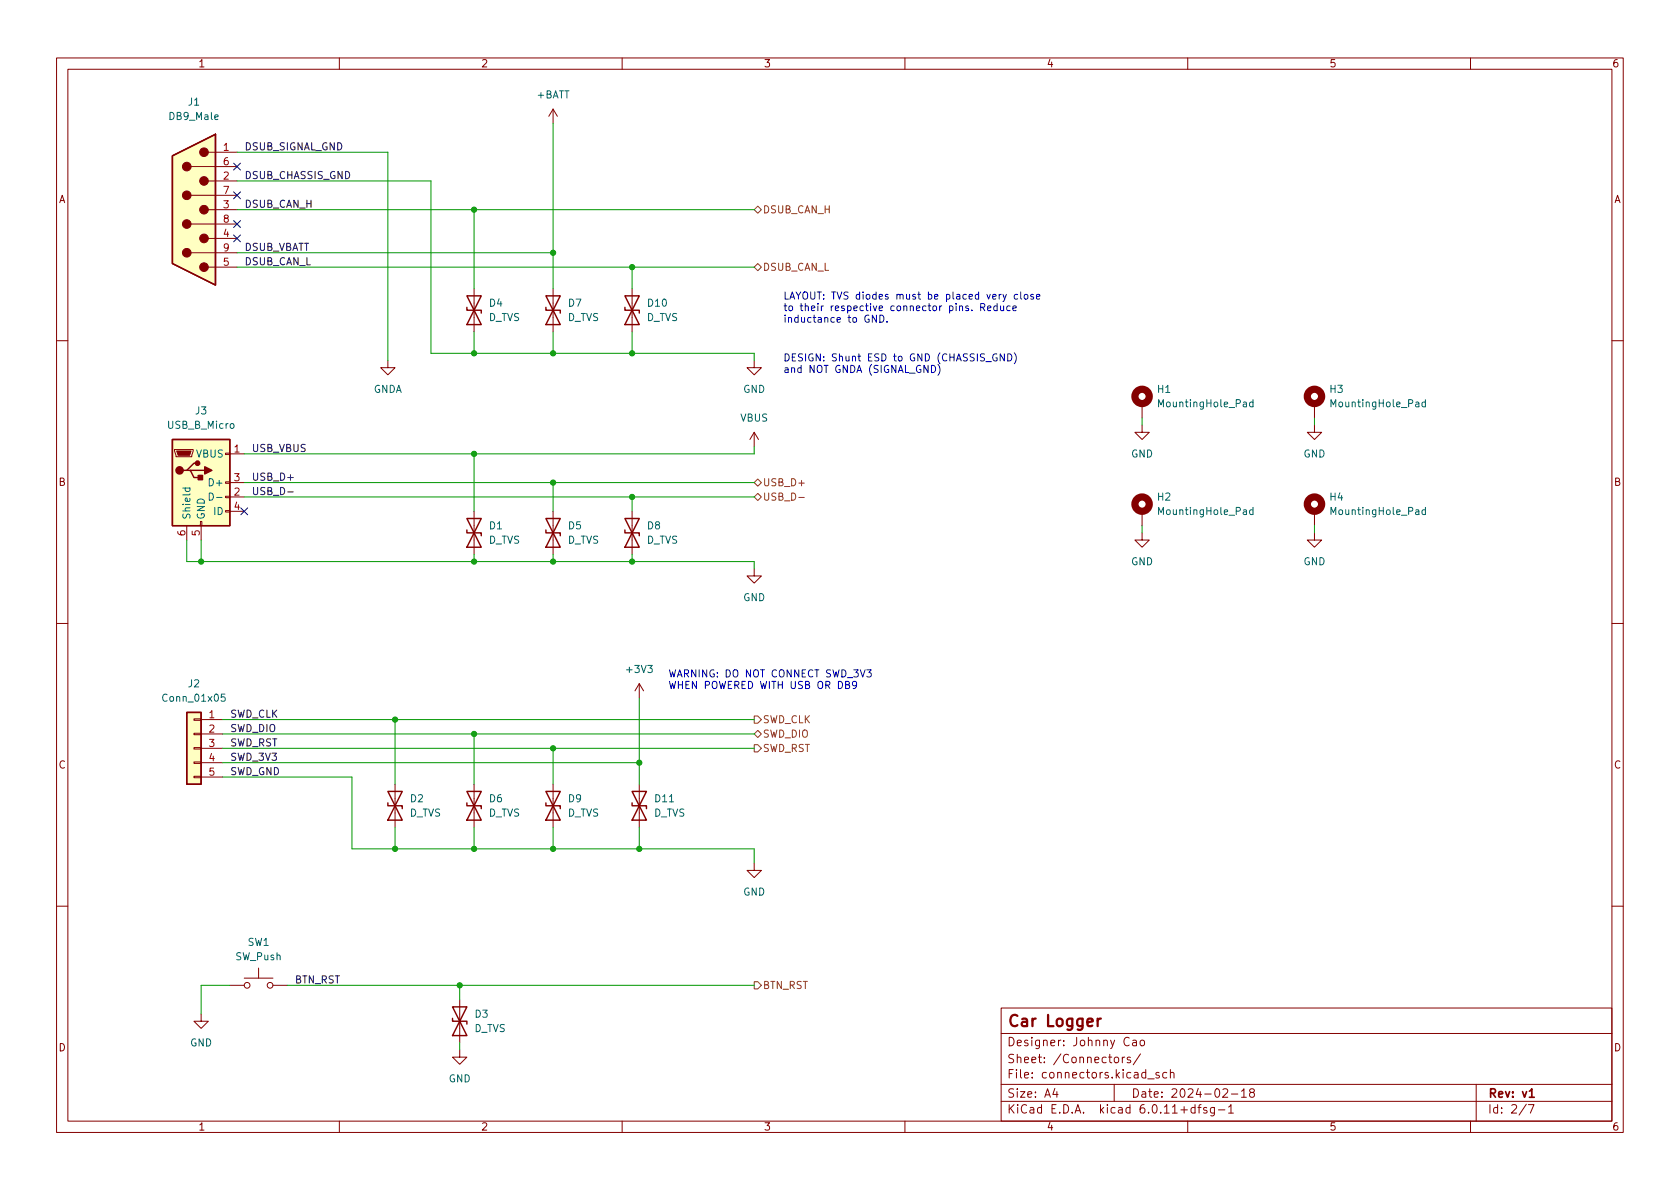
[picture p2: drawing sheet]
<svg xmlns="http://www.w3.org/2000/svg" width="297mm" height="210mm" viewBox="0 0 297 210" stroke-linecap="round" stroke-linejoin="round" font-family="sans-serif">
<g fill="none" stroke="#840000" stroke-width=".18">
<path d="M10 10.2h277v190.1h-277zM12 12.2h273v186.1h-273zM60 10.2v2M97.8 19.3v2.5M97.8 19.3l-.8 1.3M97.8 19.3l.8 1.3M110 10.2v2M160 10.2v2M210 10.2v2M260 10.2v2M33.8 29.5h8.1M33.8 34.5h8.1"/>
<path d="M33.8 39.6h8.1M36.8 26.9h5.1M36.8 32h5.1M36.8 37.1h5.1M33.8 44.7h8.1M36.8 42.2h5.1M36.8 47.2h5.1M83.8 51v7.7M97.8 51v7.7M111.8 51v7.7M10 60.2h2M30.9 79.5h3.3v.3l-.3 1h-2.8z"/>
<path d="M68.6 63.7v1.3h1.2l-1.2 1.3-1.3-1.3h1.3M133.3 63.7v1.3h1.3l-1.3 1.3-1.2-1.3h1.2M133.3 76.4l-.7 1.3M133.3 76.4v2.6M133.3 76.4l.8 1.3M201.9 75.2v1.2h1.3l-1.3 1.3-1.2-1.3h1.2M201.9 71.4v2.5M232.4 75.2v1.2h1.3l-1.3 1.3-1.3-1.3h1.3M232.4 71.4v2.5M285 60.2h2M33 93v2.5M35.4 92.2h.3v.8h-.3z"/>
<path d="M35.6 93v2.5M39.9 90.3h.7v.2h-.7zM39.9 87.8h.7v.2h-.7zM39.9 85.2h.7v.3h-.7zM39.9 80.1h.7v.3h-.7zM40.6 80.3h2.6M40.6 87.9h2.6M40.6 85.3h2.6M40.6 90.4h2.6M83.8 90.4v7.6M97.8 90.4v7.6M111.8 90.4v7.6"/>
<path d="M201.9 94.2v1.3h1.3l-1.3 1.3-1.2-1.3h1.2M201.9 90.4v2.6M232.4 94.2v1.3h1.3l-1.3 1.3-1.3-1.3h1.3M232.4 90.4v2.6M10 110.2h2M133.3 100.6v1.2h1.3l-1.3 1.3-1.2-1.3h1.2M285 110.2h2M34.3 137.3h1.3v.2h-1.3zM34.3 134.7h1.3v.3h-1.3zM34.3 132.2h1.3v.3h-1.3zM34.3 129.7h1.3v.2h-1.3zM34.3 127.1h1.3v.3h-1.3z"/>
<path d="M35.6 127.2h3.8M35.6 129.8h3.8M35.6 132.3h3.8M35.6 134.9h3.8M35.6 137.4h3.8M69.8 138.7v7.6M83.8 138.7v7.6M97.8 138.7v7.6M113 120.9v2.5M113 138.7v7.6M113 120.9l-.7 1.3M113 120.9l.8 1.3"/>
<path d="M133.3 152.6v1.3h1.3l-1.3 1.3-1.2-1.3h1.2M10 160.2h2M35.6 179.3v1.3h1.2l-1.2 1.3-1.3-1.3h1.3M40.6 174.2h2.6M43.2 173h5.1M45.7 171.2v1.8M48.3 174.2h2.5M81.3 176.8v7.6M177 178.3h108v20h-108zM285 160.2h2M60 198.3v2M81.3 185.7v1.2h1.2l-1.2 1.3-1.3-1.3h1.3"/>
<path d="M110 198.3v2M160 198.3v2M177 194.8h108M177 191.8h108M177 182.8h108M182.5 190.5v.1M182.5 189.7v.1M184.6 187.8v.1M184.6 187v.1M187.6 183.9l-.3 .1-.2 .2M188.1 184.8v.1M188.1 184v.1"/>
<path d="M197 191.8v3M198.9 186.9l-.3 .1-.2 .2M199.9 187l-.4-.1-.2 .2 .1 .3 .5 .1v.4h-.6M201.6 186.4l-1.2 1.9M204.9 189.7l-.3-.1-.2 .2v.3l.5 .1v.4h-.5M206.3 189.7l-.4-.1-.3 .3v.4l.1 .3h.6M206.9 189.8l.2-.2 .4 .1 .1 .9M206.9 189.1v1.5M210 198.3v2M215.4 196.3h1.2M217.2 195.8l.4-.5v1.5M217.2 196.8h.9"/>
<path d="M217.7 193.5h1.2M219.5 193l.4-.5v1.5M219.5 194h.9M221.2 193.2l-.3-.3 .1-.2 .2-.2 .4 .1 .2 .2-.1 .2-.6 .2-.2 .3 .1 .4 .2 .1h.4l.2-.3-.1-.4-.2-.1M260 198.3v2M261 191.8v6.5M270.2 195.3h1l-.6 1.5"/>
<circle cx="43.7" cy="174.2" r=".51"/>
<circle cx="47.8" cy="174.2" r=".51"/>
</g>
<g fill="none" stroke="#840000" stroke-width="1.3">
<circle cx="201.9" cy="70.1" r="1.27"/>
<circle cx="232.4" cy="70.1" r="1.27"/>
<circle cx="201.9" cy="89.1" r="1.27"/>
<circle cx="232.4" cy="89.1" r="1.27"/>
</g>
<g fill="none" stroke="#006464" stroke-width=".18">
<path d="M38 20.7l.6-.1-.1-.2-.3-.1-.2 .2v.6h.5M40.8 75l.1-.1 .4 .1 .1 .5-.2 .2-.3 .1-.1-.2zM219.8 71.2h.5l.1 .7M220.4 71.4l-.4 .1-.2 .1 .2 .3h.4M221.5 71.2l-.3-.1-.3 .2 .2 .6h.4M221.5 70.7v1.2M250.3 71.2h.5l.1 .7M250.9 71.4l-.4 .1-.2 .1 .2 .3h.4M252 71.2l-.3-.1-.3 .2 .1 .6h.5M252 70.7v1.2M32.3 86.3h1.3M32.8 86.3l-.1 .4 .3 .2 .5-.1v-.5"/>
<path d="M37 87.2a.64 .64 0 0 1 .7 .6 .64 .64 0 0 1-.7 .7zM38.3 88h.9M219.8 90.2h.5l.1 .8M220.4 90.4l-.4 .1-.2 .2 .2 .3 .4-.1M221.5 90.2l-.3-.1-.3 .3 .2 .5h.4M221.5 89.7v1.3M250.3 90.2h.5l.1 .8M250.9 90.4l-.4 .1-.2 .2 .2 .3 .4-.1M252 90.2l-.3-.1-.3 .3 .1 .5h.5M252 89.7v1.3M114.5 117.7h.8l-.4 .4 .4 .2v.5l-.2 .1-.6-.1M39.8 122.7h-.6l-.1 .6 .2-.1 .4 .1 .1 .2v.4l-.2 .1-.5-.1"/>
<path d="M118.4 141.8h.7"/>
</g>
<g fill="#ffffc2" stroke="#ffffc2" stroke-width=".18">
<path d="M30.5 27.6l7.6-3.9v26.7l-7.6-3.8z"/>
<path d="M30.5 77.7h10.1v15.3h-10.1z"/>
<path d="M33 126h2.6v12.7h-2.6z"/>
</g>
<g fill="none" stroke="#840000" stroke-width=".25">
<path d="M30.5 27.6l7.6-3.9v26.7l-7.6-3.8zM82.5 54.4v.5h2.6v.5M82.5 52.3h2.6l-2.6 5.1h2.6zM96.5 54.4v.5h2.6v.5M96.5 52.3h2.6l-2.6 5.1h2.6zM110.5 54.4v.5h2.5v.5M110.5 52.3h2.5l-2.5 5.1h2.5zM30.5 77.7h10.1v15.3h-10.1zM33 83.2h.7l.6 1.2h1.3M33.7 83.2h2.5M34.9 81.9h-.6l-1.3 1.3h-.6M82.5 93.7v.5h2.6v.5"/>
<path d="M82.5 91.7h2.6l-2.6 5.1h2.6zM96.5 93.7v.5h2.6v.5M96.5 91.7h2.6l-2.6 5.1h2.6zM110.5 93.7v.5h2.5v.5M110.5 91.7h2.5l-2.5 5.1h2.5zM33 126h2.6v12.7h-2.6zM68.6 139.9h2.5l-2.5 5.1h2.5zM82.5 139.9h2.6l-2.6 5.1h2.6zM96.5 139.9h2.6l-2.6 5.1h2.6zM111.8 139.9h2.5l-2.5 5.1h2.5zM68.6 142v.5h2.5v.5M82.5 142v.5h2.6v.5"/>
<path d="M96.5 142v.5h2.6v.5M111.8 142v.5h2.5v.5M80 178h2.5l-2.5 5.1h2.5zM80 180.1v.5h2.5v.5"/>
</g>
<g fill="#840000" stroke="#840000" stroke-width=".18">
<path d="M31.2 79.8h2.6l-.3 .7h-2z"/>
<circle cx="36.1" cy="26.9" r=".76"/>
<circle cx="36.1" cy="32" r=".76"/>
<circle cx="36.1" cy="37.1" r=".76"/>
<circle cx="36.1" cy="42.2" r=".76"/>
<circle cx="36.1" cy="47.2" r=".76"/>
<circle cx="33" cy="29.5" r=".76"/>
<circle cx="33" cy="34.5" r=".76"/>
<circle cx="33" cy="39.6" r=".76"/>
<circle cx="33" cy="44.7" r=".76"/>
</g>
<g fill="#840000" stroke="#840000" stroke-width=".25">
<path d="M36.2 82.5l1.3 .7-1.3 .6z"/>
<path d="M35.1 84.1h.7v.7h-.7z"/>
<circle cx="31.7" cy="83.2" r=".63"/>
<circle cx="34.9" cy="81.9" r=".38"/>
</g>
<path d="M133.3 37.1l.7-.7 .6 .7-.6 .6zM133.3 47.2l.7-.6 .6 .6-.6 .7zM133.3 85.3l.7-.6 .6 .6-.6 .7zM133.3 87.9l.7-.7 .6 .7-.6 .6zM141.2 88h1M133.3 126.6h.7l.6 .6-.6 .7h-.7zM133.3 131.7h.7l.6 .6-.6 .7h-.7zM133.3 129.8l.7-.6 .6 .6-.6 .6zM133.3 173.6h.7l.6 .6-.6 .7h-.7z" fill="none" stroke="#725600" stroke-width=".18"/>
<path d="M50.9 87h.9" fill="none" stroke="#0f0f0f" stroke-width=".18"/>
<path d="M145.6 54.1l-.4 .2M148 56.6l.6-.2-.1-.2-.3-.1-.2 .2 .1 .6h.4M155.4 54.5l.6-.1v-.2l-.4-.1-.2 .2 .1 .6h.5M166.1 54.1v.8M166.5 54.1l-.4 .2M174.5 52.1l.3 .8 .3-.8M179.9 52.1h-.3l-.3 .2 .1 .5h.5" fill="none" stroke="#0000c2" stroke-width=".18"/>
<g fill="none" stroke="#009600" stroke-width=".18">
<path d="M41.9 32h34.3v30.5h57.1v1.2M41.9 26.9h26.7v36.8M41.9 37.1h91.4M83.8 37.1v13.9M97.8 21.8v29.2M41.9 47.2h91.4M41.9 44.7h55.9M83.8 58.7v3.8M97.8 58.7v3.8M111.8 47.2v3.8M111.8 58.7v3.8M133.3 79v1.3h-90.1"/>
<path d="M201.9 73.9v1.3M232.4 73.9v1.3M33 95.5v3.8h100.3v1.3M35.6 95.5v3.8M43.2 85.3h90.1M43.2 87.9h90.1M83.8 80.3v10.1M83.8 98v1.3M97.8 85.3v5.1M97.8 98v1.3M111.8 87.9v2.5M111.8 98v1.3"/>
<path d="M201.9 93v1.2M232.4 93v1.2M39.4 137.4h22.8v12.7h71.1v2.5M39.4 132.3h93.9M39.4 129.8h93.9M39.4 127.2h93.9M39.4 134.9h73.6M69.8 127.2v11.5M83.8 129.8v8.9M97.8 132.3v6.4M113 123.4v15.3M69.8 146.3v3.8"/>
<path d="M83.8 146.3v3.8M97.8 146.3v3.8M113 146.3v3.8M40.6 174.2h-5v5.1M50.8 174.2h82.5M81.3 174.2v2.6M81.3 184.4v1.3"/>
</g>
<path d="M41.3 28.8l1.2 1.3M41.3 33.9l1.2 1.2M41.3 39l1.2 1.2M42.5 28.8l-1.2 1.3M42.5 33.9l-1.2 1.2M42.5 39l-1.2 1.2M41.3 41.5l1.2 1.3M42.5 41.5l-1.2 1.3M42.6 89.8l1.2 1.2M43.8 89.8l-1.2 1.2" fill="none" stroke="#000084" stroke-width=".18"/>
<g fill="#009600" stroke="#009600" stroke-width=".18">
<circle cx="97.8" cy="62.5" r=".46"/>
<circle cx="83.8" cy="62.5" r=".46"/>
<circle cx="83.8" cy="37.1" r=".46"/>
<circle cx="97.8" cy="44.7" r=".46"/>
<circle cx="83.8" cy="80.3" r=".46"/>
<circle cx="35.6" cy="99.3" r=".46"/>
<circle cx="69.8" cy="127.2" r=".46"/>
<circle cx="83.8" cy="150.1" r=".46"/>
<circle cx="69.8" cy="150.1" r=".46"/>
<circle cx="111.8" cy="99.3" r=".46"/>
<circle cx="97.8" cy="99.3" r=".46"/>
<circle cx="111.8" cy="87.9" r=".46"/>
<circle cx="97.8" cy="85.3" r=".46"/>
<circle cx="111.8" cy="47.2" r=".46"/>
<circle cx="111.8" cy="62.5" r=".46"/>
<circle cx="97.8" cy="150.1" r=".46"/>
<circle cx="97.8" cy="132.3" r=".46"/>
<circle cx="81.3" cy="174.2" r=".46"/>
<circle cx="113" cy="134.9" r=".46"/>
<circle cx="83.8" cy="99.3" r=".46"/>
<circle cx="113" cy="150.1" r=".46"/>
<circle cx="83.8" cy="129.8" r=".46"/>
</g>
<g font-size="2.8" fill="#840000">
<text x="178" y="182.2">Car</text>
<text x="185" y="182.2">Logger</text>
</g>
<g font-size="2.1" fill="#840000">
<text x="178" y="185.5">Designer:</text>
<text x="189.7" y="185.5">Johnny</text>
<text x="198.7" y="185.5">Cao</text>
<text x="178" y="191.2">File:</text>
<text x="178" y="188.5">Sheet:</text>
<text x="184.1" y="191.2">connectors.kicad_sch</text>
<text x="186.2" y="188.5">/Connectors/</text>
<text x="178" y="197.4">KiCad</text>
<text x="178" y="194.6">Size:</text>
<text x="184.7" y="194.6">A4</text>
<text x="185.7" y="197.4">E.D.A.</text>
<text x="194.6" y="197.4">kicad</text>
<text x="200" y="194.6">Date:</text>
<text x="201.8" y="197.4">6.0.11+dfsg-1</text>
<text x="207" y="194.6">2024-02-18</text>
<text x="263" y="194.6">Rev:</text>
<text x="263" y="197.4">Id:</text>
<text x="267.1" y="197.4">2/7</text>
<text x="269.1" y="194.6">v1</text>
</g>
<g font-size="1.8" fill="#840000">
<text x="35" y="12.3">1</text>
<text x="85" y="12.3">2</text>
<text x="135" y="12.3">3</text>
<text x="185" y="12.3">4</text>
<text x="235" y="12.3">5</text>
<text x="285" y="12.3">6</text>
<text x="10.4" y="36.3">A</text>
<text x="285.4" y="36.3">A</text>
<text x="10.3" y="86.3">B</text>
<text x="285.3" y="86.3">B</text>
<text x="10.3" y="136.3">C</text>
<text x="285.3" y="136.3">C</text>
<text x="10.3" y="186.3">D</text>
<text x="285.3" y="186.3">D</text>
<text x="35" y="200.3">1</text>
<text x="85" y="200.3">2</text>
<text x="135" y="200.3">3</text>
<text x="185" y="200.3">4</text>
<text x="235" y="200.3">5</text>
<text x="285" y="200.3">6</text>
</g>
<g font-size="1.8" fill="#006464">
<text x="94.8" y="17.8">+BATT</text>
<text x="29.7" y="21.6">DB9_Male</text>
<text x="33.1" y="19.1">J1</text>
<text x="86.4" y="54.6">D4</text>
<text x="86.4" y="57.2">D_TVS</text>
<text x="100.3" y="54.6">D7</text>
<text x="100.3" y="57.2">D_TVS</text>
<text x="114.3" y="54.6">D10</text>
<text x="114.3" y="57.2">D_TVS</text>
<text x="66" y="69.9">GNDA</text>
<text x="131.3" y="69.9">GND</text>
<text x="204.5" y="69.9">H1</text>
<text x="235" y="69.9">H3</text>
<text x="29.4" y="76.2">USB_B_Micro</text>
<text x="34.4" y="73.7">J3</text>
<text x="130.8" y="74.9">VBUS</text>
<text x="204.5" y="72.4">MountingHole_Pad</text>
<text x="235" y="72.4">MountingHole_Pad</text>
<text x="34.6" y="81.3">VBUS</text>
<text x="199.9" y="81.3">GND</text>
<text x="230.4" y="81.3">GND</text>
<text x="36.6" y="86.4">D+</text>
<text x="204.5" y="88.9">H2</text>
<text x="235" y="88.9">H4</text>
<text x="34" y="91.9" transform="rotate(-90 34 91.9)">Shield</text>
<text x="36.6" y="91.9" transform="rotate(-90 36.6 91.9)">GND</text>
<text x="37.6" y="91.4">ID</text>
<text x="86.4" y="94">D1</text>
<text x="100.3" y="94">D5</text>
<text x="114.3" y="94">D8</text>
<text x="204.5" y="91.4">MountingHole_Pad</text>
<text x="235" y="91.4">MountingHole_Pad</text>
<text x="86.4" y="96.5">D_TVS</text>
<text x="100.3" y="96.5">D_TVS</text>
<text x="114.3" y="96.5">D_TVS</text>
<text x="199.9" y="100.3">GND</text>
<text x="230.4" y="100.3">GND</text>
<text x="131.3" y="106.7">GND</text>
<text x="110.4" y="119.4">+3V3</text>
<text x="28.4" y="124.5">Conn_01x05</text>
<text x="33.1" y="121.9">J2</text>
<text x="72.4" y="142.2">D2</text>
<text x="86.4" y="142.2">D6</text>
<text x="100.3" y="142.2">D9</text>
<text x="115.6" y="142.2">D11</text>
<text x="72.4" y="144.8">D_TVS</text>
<text x="86.4" y="144.8">D_TVS</text>
<text x="100.3" y="144.8">D_TVS</text>
<text x="115.6" y="144.8">D_TVS</text>
<text x="131.3" y="158.8">GND</text>
<text x="43.7" y="167.6">SW1</text>
<text x="41.5" y="170.2">SW_Push</text>
<text x="33.5" y="185.4">GND</text>
<text x="83.8" y="180.3">D3</text>
<text x="83.8" y="182.9">D_TVS</text>
<text x="79.3" y="191.8">GND</text>
</g>
<g font-size="1.8" fill="#a90000">
<text x="39.3" y="26.7">1</text>
<text x="39.3" y="29.2">6</text>
<text x="39.3" y="31.7">2</text>
<text x="39.3" y="34.3">7</text>
<text x="39.3" y="36.8">3</text>
<text x="39.3" y="41.9">4</text>
<text x="39.3" y="39.4">8</text>
<text x="39.3" y="47">5</text>
<text x="39.3" y="44.4">9</text>
<text x="41.2" y="80">1</text>
<text x="41.2" y="87.6">2</text>
<text x="41.2" y="85.1">3</text>
<text x="32.8" y="94.9" transform="rotate(-90 32.8 94.9)">6</text>
<text x="35.3" y="94.9" transform="rotate(-90 35.3 94.9)">5</text>
<text x="41.2" y="90.2">4</text>
<text x="36.8" y="127">1</text>
<text x="36.8" y="129.5">2</text>
<text x="36.8" y="132.1">3</text>
<text x="36.8" y="134.6">4</text>
<text x="36.8" y="137.2">5</text>
</g>
<g font-size="1.8" fill="#0f0f0f">
<text x="43.2" y="26.6">DSUB_SIGNAL_GND</text>
<text x="43.2" y="31.6">DSUB_CHASSIS_GND</text>
<text x="43.2" y="36.7">DSUB_CAN_H</text>
<text x="43.2" y="46.9">DSUB_CAN_L</text>
<text x="43.2" y="44.3">DSUB_VBATT</text>
<text x="44.4" y="79.9">USB_VBUS</text>
<text x="44.4" y="85">USB_D+</text>
<text x="44.4" y="87.5">USB_D-</text>
<text x="40.6" y="129.4">SWD_DIO</text>
<text x="40.6" y="126.9">SWD_CLK</text>
<text x="40.6" y="132">SWD_RST</text>
<text x="40.6" y="137.1">SWD_GND</text>
<text x="40.6" y="134.5">SWD_3V3</text>
<text x="52.1" y="173.9">BTN_RST</text>
</g>
<g font-size="1.8" fill="#725600">
<text x="134.8" y="38.1">DSUB_CAN_H</text>
<text x="134.8" y="48.3">DSUB_CAN_L</text>
<text x="134.8" y="86.4">USB_D+</text>
<text x="134.8" y="88.9">USB_D-</text>
<text x="134.8" y="128.3">SWD_CLK</text>
<text x="134.8" y="130.8">SWD_DIO</text>
<text x="134.8" y="133.4">SWD_RST</text>
<text x="134.8" y="175.3">BTN_RST</text>
</g>
<g font-size="1.8" fill="#0000c2">
<text x="138.4" y="53">LAYOUT: TVS diodes</text>
<text x="158.7" y="53">must</text>
<text x="164.4" y="53">be</text>
<text x="167.7" y="53">placed</text>
<text x="175.1" y="53">very</text>
<text x="180.1" y="53">close</text>
<text x="138.4" y="55">to</text>
<text x="138.4" y="57">inductance</text>
<text x="141.4" y="55">their</text>
<text x="146.9" y="55">respective</text>
<text x="149.9" y="57">to</text>
<text x="152.9" y="57">GND.</text>
<text x="157.6" y="55">connector</text>
<text x="168.1" y="55">pins.</text>
<text x="173.8" y="55">Reduce</text>
<text x="138.4" y="63.9">DESIGN:</text>
<text x="138.4" y="65.9">and</text>
<text x="143" y="65.9">NOT GNDA (SIGNAL_GND)</text>
<text x="147" y="63.9">Shunt</text>
<text x="153.5" y="63.9">ESD to</text>
<text x="161.2" y="63.9">GND (CHASSIS_GND)</text>
<text x="118.1" y="119.8">WARNING: DO NOT CONNECT SWD_3V3</text>
<text x="118.1" y="121.8">WHEN POWERED WITH USB</text>
<text x="144.9" y="121.8">OR DB9</text>
</g>
</svg>
